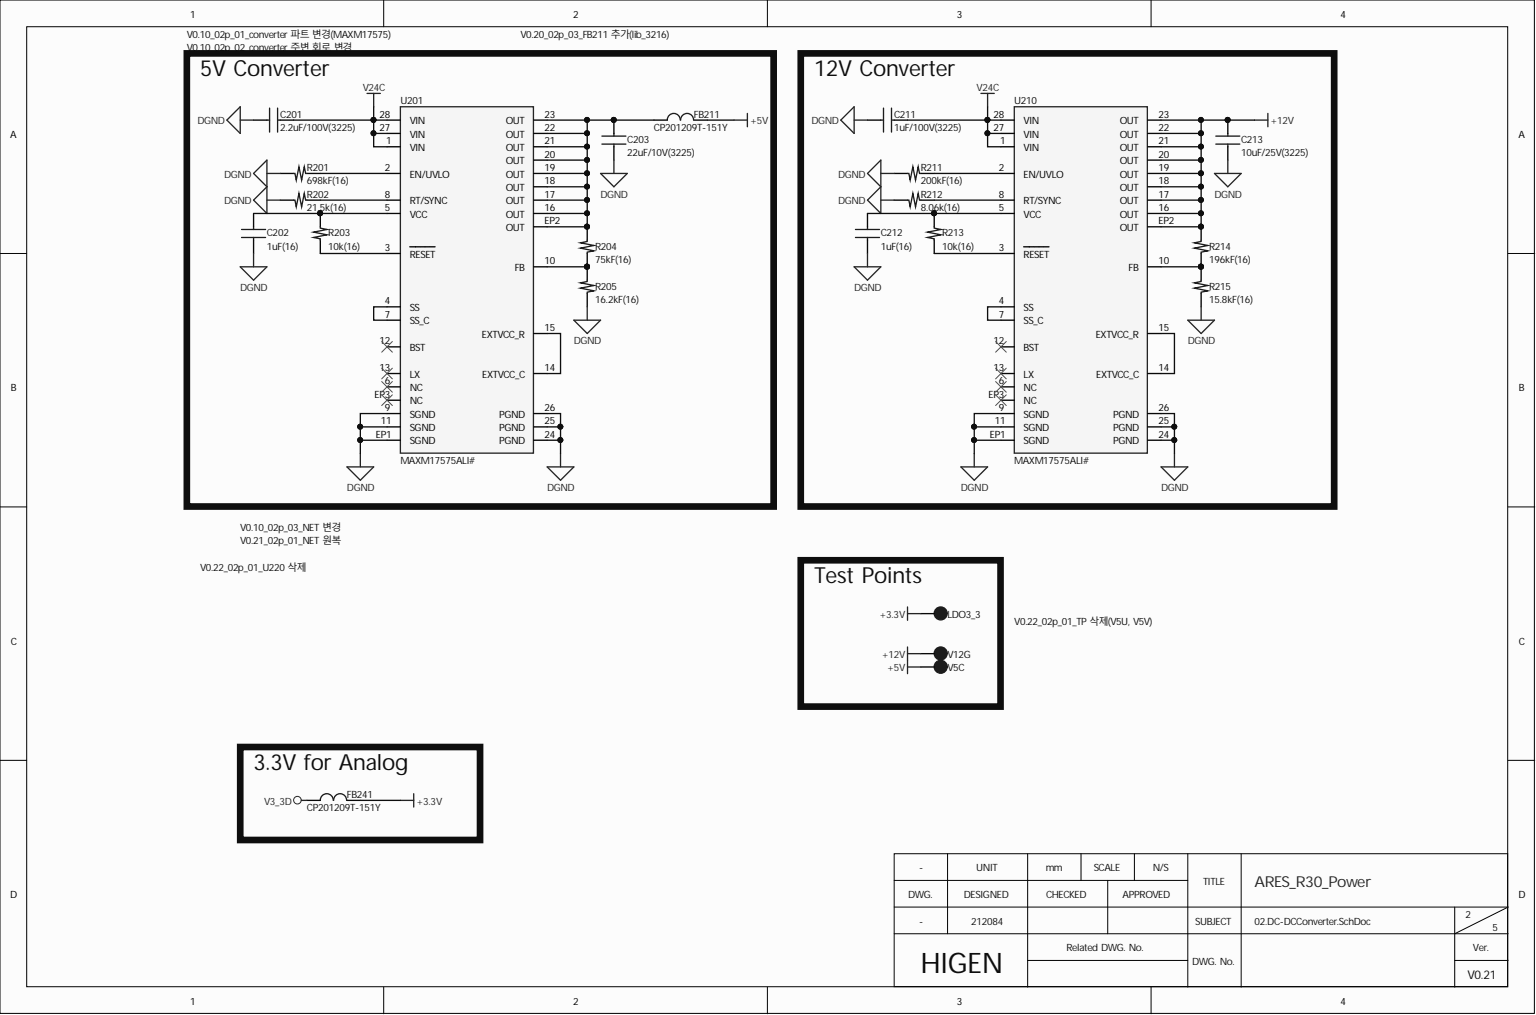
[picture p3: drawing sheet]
<svg xmlns="http://www.w3.org/2000/svg" width="292mm" height="193mm" viewBox="0 0 292 193" stroke-linecap="round" stroke-linejoin="round" font-family="sans-serif">
<g fill="#fcfcfc" stroke="#000" stroke-width=".19">
<path d="M0 0h291.8v192.7h-291.8z"/>
<path d="M5.1 5.1h281.6v182.5h-281.6z"/>
</g>
<g fill="none" stroke="#000" stroke-width=".19">
<path d="M73 0v5.1M145.9 0v5.1M218.9 0v5.1M0 48.2h5.1M286.8 48.2h5.1M0 96.4h5.1M286.8 96.4h5.1M0 144.6h5.1M286.8 144.6h5.1M170 162.3h116.7v25.3h-116.7zM170 172.5h116.8l-10.2 5M170 167.4h55.9"/>
<path d="M170 177.5h116.8M180.2 162.3v15.2M195.4 162.3v25.4M205.6 162.3v5.1M210.7 167.4v10.1M215.7 162.3v5.1M225.9 162.3v25.4M236 162.3v25.4M276.6 172.5v15.2M73 187.7v5M145.9 187.7v5M195.4 182.6h30.5"/>
<path d="M218.9 187.7v5M276.6 182.6h10.2"/>
</g>
<g fill="none" stroke="#262626" stroke-width=".25">
<path d="M186.5 17.8h2.6M187.8 17.8v2.5M159.9 22.8l2.5-2.5v5.1zM162.4 22.8h2.6M165 33l2.5-2.6v10.2l-2.5-2.6 2.5-2.5zM167.5 33h2.5M167.5 38h2.5M231 33h5l-2.5 2.5zM233.5 30.4v2.6M238.6 22.8h2.5M241.1 21.6v2.5M228.4 58.3v2.6"/>
<path d="M225.9 60.9h5.1l-2.6 2.5zM182.7 88.8h5.1l-2.5 2.5zM185.3 86.2v2.6M220.8 88.8h5.1l-2.6 2.5zM223.3 86.2v2.6M172.6 115.4v2.5M172.6 116.7h2.5M76.1 152.2h2.6M78.7 150.9v2.5"/>
</g>
<circle cx="178.9" cy="116.6" r="1.23" fill="#1c1c1c" stroke="#1c1c1c" stroke-width=".25"/>
<path d="M165 22.8h2.5M170 22.8h2.6M170 38h2.6M170 33h2.6M175.1 38h2.6M175.1 33h2.6M233.5 22.8v2.6M233.5 27.9v2.5M228.4 43.1v2.6M228.4 48.2v5.1M228.4 55.8v2.5M175.1 116.7h2.6" fill="none" stroke="#000" stroke-width=".25"/>
<path d="M35.5 10.2h111.6v86.1h-111.6zM152.3 10.2h101.4v86.1h-101.4z" fill="none" stroke="#0e0e0e" stroke-width="1.3"/>
<path d="M167.5 22.8h.5M168 20.5v4.6M169.5 22.8h.5M169.5 20.5v4.6M172.6 38h.2l.3 1.3 .5-2.5 .5 2.5 .5-2.5 .3 1.2h.2M172.6 33h.2l.3 1.2 .5-2.5 .5 2.5 .5-2.5 .3 1.3h.2M231.2 25.9h4.6M231.2 27.4h4.6M233.5 25.4v.5M233.5 27.4v.5M228.4 45.7v.2l-1.3 .3 2.6 .5-2.6 .5 2.6 .5-1.3 .2v.3M228.4 53.3v.2l-1.3 .3 2.6 .5-2.6 .5 2.6 .5-1.3 .2v.3" fill="none" stroke="#1c1c1c" stroke-width=".25"/>
<g fill="#0e0e0e" stroke="#0e0e0e" stroke-width=".19">
<circle cx="233.5" cy="22.8" r=".47"/>
<circle cx="228.4" cy="50.7" r=".47"/>
<circle cx="228.4" cy="43.1" r=".47"/>
</g>
<path d="M192.9 20.3h25.3v65.9h-25.3z" fill="#f5f5f5" stroke="#262626" stroke-width=".25"/>
<g fill="none" stroke="#000" stroke-width=".25">
<path d="M48.2 22.8h2.6M53.3 33h2.5M53.3 38h2.5M53.3 22.8h2.5M58.4 33h2.5M58.4 38h2.5M116.7 22.8v2.6M116.7 27.9v2.5M190.3 27.9h2.6M190.3 33h2.6M190.3 38h2.6M190.3 25.4h2.6"/>
<path d="M190.3 22.8h2.6M218.3 27.9h2.5M218.3 33h2.5M218.3 38h2.5M218.3 35.5h2.5M218.3 30.4h2.5M218.3 25.4h2.5M218.3 22.8h2.5M111.7 43.1v2.6M111.7 48.2v5.1M111.7 55.8v2.5M165 40.6v2.5"/>
<path d="M165 45.7v2.5M177.7 40.6v2.5M177.7 45.7v2.5M190.3 48.2h2.6M190.3 58.3h2.6M190.3 40.6h2.6M194.7 46.9h1.9M196.7 46.9h.8M197.6 46.9h.8M198.5 46.9h1M218.3 40.6h2.5M218.3 50.7h2.5"/>
<path d="M218.3 43.1h2.5M190.3 73.6h2.6M190.3 60.9h2.6M190.3 78.6h2.6M190.3 65.9h2.6M190.3 71h2.6M190.3 76.1h2.6M218.3 78.6h2.5M218.3 71h2.5M218.3 63.4h2.5M190.3 81.2h2.6M190.3 83.7h2.6"/>
<path d="M218.3 81.2h2.5M218.3 83.7h2.5M175.1 124.3h2.6M175.1 126.8h2.6M58.4 152.2h2.5M66 152.2h2.5"/>
</g>
<g fill="#0e0e0e" stroke="#0e0e0e" stroke-width=".19">
<circle cx="177.6" cy="40.5" r=".47"/>
<circle cx="116.7" cy="22.8" r=".47"/>
<circle cx="111.6" cy="50.7" r=".47"/>
<circle cx="111.6" cy="43.1" r=".47"/>
</g>
<g fill="none" stroke="#1c1c1c" stroke-width=".25">
<path d="M50.8 22.8h.5M51.3 20.5v4.6M52.8 22.8h.5M52.8 20.5v4.6M55.8 38h.3l.2 1.3 .6-2.5 .5 2.5 .5-2.5 .2 1.2h.3M55.8 33h.3l.2 1.2 .6-2.5 .5 2.5 .5-2.5 .2 1.3h.3M114.5 25.9h4.5M114.5 27.4h4.5M116.7 25.4v.5M116.7 27.4v.5M111.7 45.7v.2l-1.3 .3 2.5 .5-2.5 .5 2.5 .5-1.2 .2v.3M111.7 53.3v.2l-1.3 .3 2.5 .5-2.5 .5 2.5 .5-1.2 .2v.3"/>
<path d="M162.7 45.1h4.6M162.7 43.6h4.6M165 43.1v.5M165 45.1v.6M177.7 43.1v.3l1.2 .2-2.5 .5 2.5 .5-2.5 .5 1.3 .3v.3M63.4 152.2a1.23 1.23 0 0 0-1.3-1.3 1.23 1.23 0 0 0-1.2 1.3M65.9 152.2a1.23 1.23 0 0 0-1.2-1.3 1.23 1.23 0 0 0-1.2 1.3"/>
</g>
<g fill="none" stroke="#262626" stroke-width=".25">
<path d="M69.8 17.8h2.5M71.1 17.8v2.5M43.1 22.8l2.6-2.5v5.1zM45.7 22.8h2.5M48.2 33l2.6-2.6v10.2l-2.6-2.6 2.6-2.5zM50.8 33h2.5M50.8 38h2.5M114.2 33h5.1l-2.6 2.5zM116.7 30.4v2.6M139.6 22.8h2.5M142.1 21.6v2.5M111.7 58.3v2.6"/>
<path d="M162.4 50.7h5.1l-2.5 2.6zM165 48.2v2.5M109.1 60.9h5.1l-2.5 2.5zM66 88.8h5.1l-2.6 2.5zM68.5 86.2v2.6M104.1 88.8h5l-2.5 2.5zM106.6 86.2v2.6M172.6 123v5.1M172.6 124.3h2.5M172.6 126.8h2.5M57.4 152.2h1"/>
</g>
<path d="M152.3 106.5h38v27.8h-38zM45.7 142h45.6v17.7h-45.6z" fill="none" stroke="#0e0e0e" stroke-width="1.3"/>
<circle cx="56.6" cy="152.1" r=".72" fill="none" stroke="#262626" stroke-width=".19"/>
<path d="M189.3 64.9l2.1 2.1M189.3 70l2.1 2M189.3 72.5l2.1 2.1M189.3 75.1l2.1 2M191.4 64.9l-2.1 2.1M191.4 70l-2.1 2M191.4 72.5l-2.1 2.1M191.4 75.1l-2.1 2" fill="none" stroke="#4c4c4c" stroke-width=".19"/>
<g fill="#1c1c1c" stroke="#1c1c1c" stroke-width=".25">
<circle cx="178.9" cy="124.2" r="1.23"/>
<circle cx="178.9" cy="126.8" r="1.23"/>
</g>
<path d="M76.1 20.3h25.3v65.9h-25.3z" fill="#f5f5f5" stroke="#262626" stroke-width=".25"/>
<g fill="none" stroke="#000" stroke-width=".25">
<path d="M73.6 27.9h2.5M73.6 33h2.5M73.6 38h2.5M73.6 25.4h2.5M73.6 22.8h2.5M101.5 27.9h2.6M101.5 33h2.6M101.5 38h2.6M101.5 35.5h2.6M101.5 30.4h2.6M101.5 25.4h2.6M101.5 22.8h2.6"/>
<path d="M124.4 22.8h2.5M132 22.8h2.5M48.2 40.6v2.5M48.2 45.7v2.5M60.9 40.6v2.5M60.9 45.7v2.5M73.6 48.2h2.5M73.6 58.3h2.5M73.6 40.6h2.5M77.9 46.9h1.9M79.9 46.9h.9M80.9 46.9h.8"/>
<path d="M81.8 46.9h.9M101.5 40.6h2.6M101.5 50.7h2.6M101.5 43.1h2.6M73.6 73.6h2.5M73.6 60.9h2.5M73.6 78.6h2.5M73.6 65.9h2.5M73.6 71h2.5M73.6 76.1h2.5M101.5 78.6h2.6M101.5 71h2.6"/>
<path d="M101.5 63.4h2.6M73.6 81.2h2.5M73.6 83.7h2.5M101.5 81.2h2.6M101.5 83.7h2.6"/>
</g>
<g fill="#0e0e0e" stroke="#0e0e0e" stroke-width=".19">
<circle cx="60.9" cy="40.5" r=".47"/>
<circle cx="228.4" cy="40.5" r=".47"/>
<circle cx="228.4" cy="38" r=".47"/>
<circle cx="228.4" cy="35.5" r=".47"/>
<circle cx="228.4" cy="32.9" r=".47"/>
<circle cx="228.4" cy="30.4" r=".47"/>
<circle cx="228.4" cy="27.9" r=".47"/>
<circle cx="228.4" cy="25.3" r=".47"/>
<circle cx="228.4" cy="22.8" r=".47"/>
<circle cx="233.5" cy="22.8" r=".47"/>
<circle cx="228.4" cy="43.1" r=".47"/>
<circle cx="223.3" cy="83.7" r=".47"/>
<circle cx="223.3" cy="81.1" r=".47"/>
<circle cx="185.2" cy="83.7" r=".47"/>
<circle cx="185.2" cy="81.1" r=".47"/>
<circle cx="187.8" cy="22.8" r=".47"/>
<circle cx="187.8" cy="25.3" r=".47"/>
<circle cx="228.4" cy="50.7" r=".47"/>
<circle cx="177.6" cy="40.5" r=".47"/>
<circle cx="111.6" cy="40.5" r=".47"/>
<circle cx="111.6" cy="38" r=".47"/>
<circle cx="111.6" cy="35.5" r=".47"/>
<circle cx="111.6" cy="32.9" r=".47"/>
<circle cx="111.6" cy="30.4" r=".47"/>
<circle cx="111.6" cy="27.9" r=".47"/>
<circle cx="111.6" cy="25.3" r=".47"/>
<circle cx="106.6" cy="83.7" r=".47"/>
<circle cx="106.6" cy="81.1" r=".47"/>
<circle cx="68.5" cy="83.7" r=".47"/>
<circle cx="68.5" cy="81.1" r=".47"/>
<circle cx="71" cy="22.8" r=".47"/>
<circle cx="71" cy="25.3" r=".47"/>
<circle cx="111.6" cy="50.7" r=".47"/>
<circle cx="116.7" cy="22.8" r=".47"/>
<circle cx="111.6" cy="22.8" r=".47"/>
<circle cx="111.6" cy="43.1" r=".47"/>
</g>
<path d="M129.4 22.8a1.23 1.23 0 0 0-1.3-1.2 1.23 1.23 0 0 0-1.2 1.2M131.9 22.8a1.23 1.23 0 0 0-1.2-1.2 1.23 1.23 0 0 0-1.3 1.2M45.9 45.1h4.6M45.9 43.6h4.6M48.2 43.1v.5M48.2 45.1v.6M60.9 43.1v.3l1.3 .2-2.6 .5 2.6 .5-2.6 .5 1.3 .3v.3" fill="none" stroke="#1c1c1c" stroke-width=".25"/>
<path d="M45.7 50.7h5.1l-2.6 2.6zM48.2 48.2v2.5" fill="none" stroke="#262626" stroke-width=".25"/>
<path d="M72.6 64.9l2 2.1M72.6 70l2 2M72.6 72.5l2 2.1M72.6 75.1l2 2M74.6 64.9l-2 2.1M74.6 70l-2 2M74.6 72.5l-2 2.1M74.6 75.1l-2 2" fill="none" stroke="#4c4c4c" stroke-width=".19"/>
<g fill="none" stroke="#0e0e0e" stroke-width=".25">
<path d="M60.9 38h12.7M60.9 33h12.7M71.1 20.3v2.5h-15.3M73.6 25.4h-2.5v2.5h2.5M73.6 22.8h-2.5v2.6M104.1 22.8h7.6v20.3h-7.6M104.1 38h7.6M104.1 35.5h7.6M104.1 33h7.6M104.1 30.4h7.6M104.1 27.9h7.6M104.1 25.4h7.6"/>
<path d="M111.7 22.8h12.7M134.5 22.8h5.1M177.7 38h12.6M177.7 33h12.6M187.8 20.3v2.5h-15.2M190.3 25.4h-2.5v2.5h2.5M190.3 22.8h-2.5v2.6M220.8 38h7.6M220.8 35.5h7.6M220.8 33h7.6M220.8 30.4h7.6M220.8 27.9h7.6"/>
<path d="M220.8 25.4h7.6M220.8 22.8h7.6M238.6 22.8h-10.2v20.3h-7.6M48.2 40.6h25.4M60.9 48.2h12.7M73.6 58.3h-2.5v2.6h2.5M104.1 40.6h7.6M104.1 50.7h7.6M165 40.6h25.3M177.7 48.2h12.6M190.3 58.3h-2.5v2.6h2.5M220.8 40.6h7.6"/>
<path d="M220.8 50.7h7.6M73.6 78.6h-5.1v2.6M104.1 78.6h2.5v7.6M104.1 63.4h2.5v7.6h-2.5M190.3 78.6h-5v2.6M220.8 78.6h2.5v7.6M220.8 63.4h2.5v7.6h-2.5M73.6 83.7h-5.1v2.5M73.6 81.2h-5.1v2.5M104.1 83.7h2.5M104.1 81.2h2.5M190.3 83.7h-5v2.5"/>
<path d="M190.3 81.2h-5v2.5M220.8 83.7h2.5M220.8 81.2h2.5M68.5 152.2h7.6"/>
</g>
<text font-size="5.4" fill="#0e0e0e" x="175" y="184.9">HIGEN</text>
<g font-size="4.2" fill="#0e0e0e">
<text x="38.1" y="14.5">5V Converter</text>
<text x="154.8" y="14.5">12V Converter</text>
<text x="154.8" y="110.8">Test Points</text>
<text x="48.2" y="146.3">3.3V for Analog</text>
</g>
<text font-size="2.9" fill="#262626" x="238.6" y="168.6">ARES_R30_Power</text>
<text font-size="2.3" fill="#0e0e0e" x="279.1" y="186.1">V0.21</text>
<g font-size="1.9">
<text x="36.2" y="3.3">1</text>
<text x="109" y="3.3">2</text>
<text x="182" y="3.3">3</text>
<text x="254.9" y="3.3">4</text>
<text x="72.2" y="22.4">28</text>
<text x="77.9" y="23.6">VIN</text>
<text x="96.2" y="23.6">OUT</text>
<text x="103.5" y="22.4">23</text>
<text x="188.9" y="22.4">28</text>
<text x="194.7" y="23.6">VIN</text>
<text x="212.9" y="23.6">OUT</text>
<text x="220.3" y="22.4">23</text>
<text x="2" y="26.2">A</text>
<text x="72.2" y="24.9">27</text>
<text x="73.4" y="27.4">1</text>
<text x="77.9" y="28.7">VIN</text>
<text x="77.9" y="26.2">VIN</text>
<text x="96.2" y="28.7">OUT</text>
<text x="96.2" y="26.2">OUT</text>
<text x="103.5" y="30">20</text>
<text x="103.5" y="27.4">21</text>
<text x="103.5" y="24.9">22</text>
<text x="188.9" y="24.9">27</text>
<text x="190.2" y="27.4">1</text>
<text x="194.7" y="28.7">VIN</text>
<text x="194.7" y="26.2">VIN</text>
<text x="212.9" y="28.7">OUT</text>
<text x="212.9" y="26.2">OUT</text>
<text x="220.3" y="30">20</text>
<text x="220.3" y="27.4">21</text>
<text x="220.3" y="24.9">22</text>
<text x="288.7" y="26.2">A</text>
<text x="73.2" y="32.5">2</text>
<text x="77.9" y="33.8">EN/UVLO</text>
<text x="96.2" y="33.8">OUT</text>
<text x="96.2" y="31.2">OUT</text>
<text x="103.5" y="35">18</text>
<text x="103.5" y="32.5">19</text>
<text x="189.9" y="32.5">2</text>
<text x="194.7" y="33.8">EN/UVLO</text>
<text x="212.9" y="33.8">OUT</text>
<text x="212.9" y="31.2">OUT</text>
<text x="220.3" y="35">18</text>
<text x="220.3" y="32.5">19</text>
<text x="73.2" y="40.1">5</text>
<text x="73.2" y="37.6">8</text>
<text x="77.9" y="41.4">VCC</text>
<text x="77.9" y="38.8">RT/SYNC</text>
<text x="96.2" y="41.4">OUT</text>
<text x="96.2" y="38.8">OUT</text>
<text x="96.2" y="36.3">OUT</text>
<text x="103.5" y="40.1">16</text>
<text x="103.5" y="37.6">17</text>
<text x="189.9" y="40.1">5</text>
<text x="189.9" y="37.6">8</text>
<text x="194.7" y="41.4">VCC</text>
<text x="194.7" y="38.8">RT/SYNC</text>
<text x="212.9" y="41.4">OUT</text>
<text x="212.9" y="38.8">OUT</text>
<text x="212.9" y="36.3">OUT</text>
<text x="220.3" y="40.1">16</text>
<text x="220.3" y="37.6">17</text>
<text x="73.2" y="47.7">3</text>
<text x="96.2" y="43.9">OUT</text>
<text x="103.5" y="42.7">EP2</text>
<text x="189.9" y="47.7">3</text>
<text x="212.9" y="43.9">OUT</text>
<text x="220.3" y="42.7">EP2</text>
<text x="77.9" y="49">RESET</text>
<text x="97.9" y="51.5">FB</text>
<text x="103.5" y="50.3">10</text>
<text x="194.7" y="49">RESET</text>
<text x="214.6" y="51.5">FB</text>
<text x="220.3" y="50.3">10</text>
<text x="73.2" y="57.9">4</text>
<text x="77.9" y="59.1">SS</text>
<text x="189.9" y="57.9">4</text>
<text x="194.7" y="59.1">SS</text>
<text x="72.2" y="65.5">12</text>
<text x="73.2" y="60.4">7</text>
<text x="77.9" y="61.7">SS_C</text>
<text x="91.6" y="64.2">EXTVCC_R</text>
<text x="103.5" y="62.9">15</text>
<text x="188.9" y="65.5">12</text>
<text x="189.9" y="60.4">7</text>
<text x="194.7" y="61.7">SS_C</text>
<text x="208.4" y="64.2">EXTVCC_R</text>
<text x="220.3" y="62.9">15</text>
<text x="72.2" y="70.5">13</text>
<text x="77.9" y="66.7">BST</text>
<text x="77.9" y="71.8">LX</text>
<text x="91.7" y="71.8">EXTVCC_C</text>
<text x="103.5" y="70.5">14</text>
<text x="188.9" y="70.5">13</text>
<text x="194.7" y="66.7">BST</text>
<text x="194.7" y="71.8">LX</text>
<text x="208.4" y="71.8">EXTVCC_C</text>
<text x="220.3" y="70.5">14</text>
<text x="2" y="74.4">B</text>
<text x="71.2" y="75.6">EP3</text>
<text x="73.2" y="73.1">6</text>
<text x="77.9" y="74.4">NC</text>
<text x="77.9" y="76.9">NC</text>
<text x="188" y="75.6">EP3</text>
<text x="189.9" y="73.1">6</text>
<text x="194.7" y="74.4">NC</text>
<text x="194.7" y="76.9">NC</text>
<text x="288.8" y="74.4">B</text>
<text x="71.5" y="83.2">EP1</text>
<text x="72.4" y="80.7">11</text>
<text x="73.2" y="78.2">9</text>
<text x="77.9" y="79.4">SGND</text>
<text x="77.9" y="82">SGND</text>
<text x="94.9" y="82">PGND</text>
<text x="94.9" y="79.4">PGND</text>
<text x="103.5" y="83.2">24</text>
<text x="103.5" y="80.7">25</text>
<text x="103.5" y="78.2">26</text>
<text x="188.2" y="83.2">EP1</text>
<text x="189.2" y="80.7">11</text>
<text x="189.9" y="78.2">9</text>
<text x="194.7" y="79.4">SGND</text>
<text x="194.7" y="82">SGND</text>
<text x="211.7" y="82">PGND</text>
<text x="211.7" y="79.4">PGND</text>
<text x="220.3" y="83.2">24</text>
<text x="220.3" y="80.7">25</text>
<text x="220.3" y="78.2">26</text>
<text x="77.9" y="84.5">SGND</text>
<text x="94.9" y="84.5">PGND</text>
<text x="194.7" y="84.5">SGND</text>
<text x="211.7" y="84.5">PGND</text>
<text x="2" y="122.5">C</text>
<text x="288.8" y="122.5">C</text>
<text x="2" y="170.7">D</text>
<text x="288.7" y="170.7">D</text>
<text x="36.2" y="191">1</text>
<text x="109" y="191">2</text>
<text x="182" y="191">3</text>
<text x="254.9" y="191">4</text>
</g>
<g font-size="1.9" fill="#0e0e0e">
<text x="35.5" y="7.1">V0.10_02p_01_converter파트 변경(MAXM17575)</text>
<text x="35.5" y="9.7">V0.10_02p_02_converter주변 회로 변경</text>
<text x="99" y="7.1">V0.20_02p_03_FB211 추가(lib_3216)</text>
<text x="53.3" y="22.4">C201</text>
<text x="76.1" y="19.8">U201</text>
<text x="132" y="22.4">FB211</text>
<text x="170" y="22.4">C211</text>
<text x="192.9" y="19.8">U210</text>
<text x="53.3" y="24.9">2.2uF/100V(3225)</text>
<text x="119.3" y="27.2">C203</text>
<text x="119.3" y="29.7">22uF/10V(3225)</text>
<text x="124.4" y="24.9">CP201209T-151Y</text>
<text x="170" y="24.9">1uF/100V(3225)</text>
<text x="236" y="27.2">C213</text>
<text x="236" y="29.7">10uF/25V(3225)</text>
<text x="58.4" y="32.5">R201</text>
<text x="58.4" y="35">698kF(16)</text>
<text x="175.1" y="32.5">R211</text>
<text x="175.1" y="35">200kF(16)</text>
<text x="58.4" y="37.6">R202</text>
<text x="58.4" y="40.1">21.5k(16)</text>
<text x="175.1" y="37.6">R212</text>
<text x="175.1" y="40.1">8.06k(16)</text>
<text x="50.8" y="44.9">C202</text>
<text x="50.8" y="47.5">1uF(16)</text>
<text x="62.4" y="44.9">R203</text>
<text x="62.4" y="47.5">10k(16)</text>
<text x="113.2" y="47.5">R204</text>
<text x="167.5" y="44.9">C212</text>
<text x="167.5" y="47.5">1uF(16)</text>
<text x="179.2" y="44.9">R213</text>
<text x="179.2" y="47.5">10k(16)</text>
<text x="229.9" y="47.5">R214</text>
<text x="113.2" y="50">75kF(16)</text>
<text x="229.9" y="50">196kF(16)</text>
<text x="113.2" y="55.1">R205</text>
<text x="113.2" y="57.6">16.2kF(16)</text>
<text x="229.9" y="55.1">R215</text>
<text x="229.9" y="57.6">15.8kF(16)</text>
<text x="76.1" y="88.3">MAXM17575ALI#</text>
<text x="192.9" y="88.3">MAXM17575ALI#</text>
<text x="45.7" y="101">V0.10_02p_03_NET변경</text>
<text x="45.7" y="103.5">V0.21_02p_01_NET원복</text>
<text x="38.1" y="108.6">V0.22_02p_01_U220삭제</text>
<text x="180.2" y="117.5">LDO3_3</text>
<text x="192.9" y="118.7">V0.22_02p_01_TP삭제(V5U, V5V)</text>
<text x="180.2" y="125.1">V12G</text>
<text x="180.2" y="127.6">V5C</text>
<text x="58.4" y="154.2">CP201209T-151Y</text>
<text x="66" y="151.7">FB241</text>
<text x="174.8" y="165.6">-</text>
<text x="185.7" y="165.6">UNIT</text>
<text x="198.9" y="165.6">mm</text>
<text x="208" y="165.6">SCALE</text>
<text x="219.2" y="165.6">N/S</text>
<text x="172.7" y="170.7">DWG.</text>
<text x="183.3" y="170.7">DESIGNED</text>
<text x="199" y="170.7">CHECKED</text>
<text x="213.5" y="170.7">APPROVED</text>
<text x="228.8" y="168.2">TITLE</text>
<text x="174.8" y="175.8">-</text>
<text x="184.7" y="175.8">212084</text>
<text x="227.3" y="175.8">SUBJECT</text>
<text x="238.6" y="175.8">02.DC-DCConverter.SchDoc</text>
<text x="278.7" y="174.5">2</text>
<text x="283.8" y="177.1">5</text>
<text x="202.8" y="180.9">Related DWG. No.</text>
<text x="226.7" y="183.4">DWG. No.</text>
<text x="280.1" y="180.9">Ver.</text>
</g>
<g font-size="1.9" fill="#262626">
<text x="69" y="17.3">V24C</text>
<text x="185.7" y="17.3">V24C</text>
<text x="37.6" y="23.6">DGND</text>
<text x="142.6" y="23.6">+5V</text>
<text x="154.3" y="23.6">DGND</text>
<text x="241.6" y="23.6">+12V</text>
<text x="42.6" y="33.8">DGND</text>
<text x="159.4" y="33.8">DGND</text>
<text x="42.6" y="38.8">DGND</text>
<text x="114.2" y="37.6">DGND</text>
<text x="159.4" y="38.8">DGND</text>
<text x="231" y="37.6">DGND</text>
<text x="45.7" y="55.3">DGND</text>
<text x="162.4" y="55.3">DGND</text>
<text x="109.1" y="65.5">DGND</text>
<text x="225.9" y="65.5">DGND</text>
<text x="66" y="93.4">DGND</text>
<text x="104.1" y="93.4">DGND</text>
<text x="182.7" y="93.4">DGND</text>
<text x="220.8" y="93.4">DGND</text>
<text x="167.3" y="117.5">+3.3V</text>
<text x="167.7" y="125.1">+12V</text>
<text x="168.7" y="127.6">+5V</text>
<text x="50.3" y="153">V3_3D</text>
<text x="79.2" y="153">+3.3V</text>
</g>
</svg>
